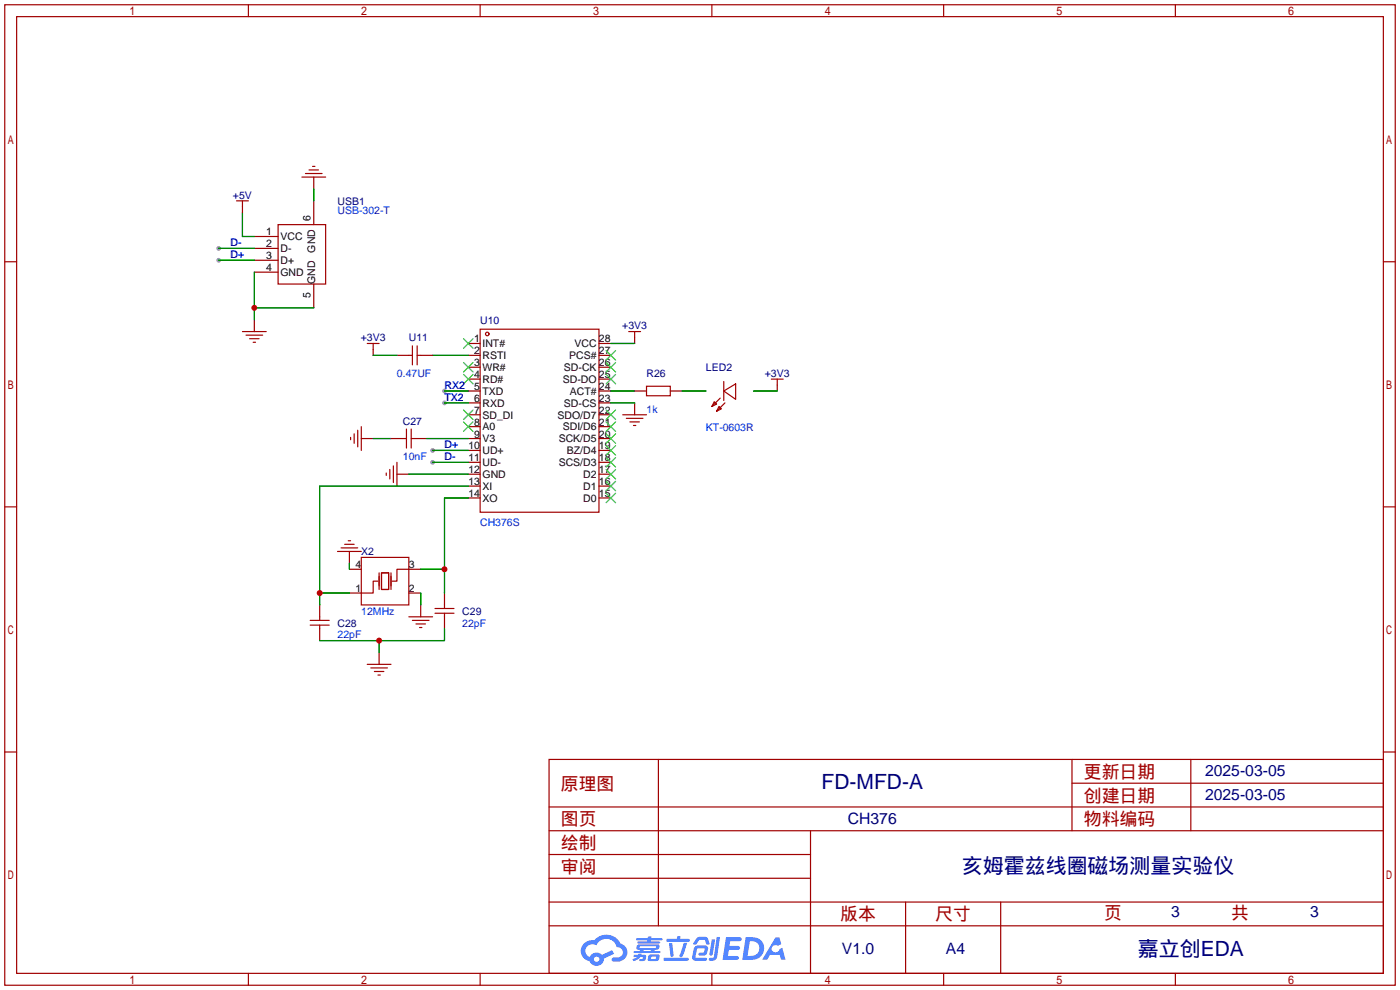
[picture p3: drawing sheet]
<svg xmlns="http://www.w3.org/2000/svg" width="299mm" height="212mm" viewBox="0 0 299 212" stroke-linecap="round" stroke-linejoin="round" font-family="sans-serif">
<g fill="#999">
<circle cx="46.7" cy="53.1" r=".51"/>
<circle cx="46.7" cy="55.6" r=".51"/>
<circle cx="95" cy="83.6" r=".51"/>
<circle cx="95" cy="86.1" r=".51"/>
<circle cx="92.5" cy="96.3" r=".51"/>
<circle cx="92.5" cy="98.8" r=".51"/>
</g>
<g fill="none" stroke="#a10000" stroke-width=".25">
<path d="M1 1h297.2v209.6h-297.2zM3.6 3.6h292.1v204.4h-292.1zM53.1 1v2.6M102.6 1v2.6M152.1 1v2.6M201.7 1v2.6M251.2 1v2.6M1 55.9h2.6M295.7 55.9h2.5M1 108.3h2.6M295.7 108.3h2.5M1 160.7h2.6"/>
<path d="M117.3 162.3h178.4v45.7h-178.4zM117.3 177.5h178.4M117.3 172.5h178.4M140.7 162.3v35.6M173.2 177.5v30.5M229.1 162.3v15.2M229.1 167.4h66.6M254.5 162.3v15.2M295.7 160.7h2.5M117.3 182.6h55.9M117.3 197.9h178.4M117.3 192.8h178.4"/>
<path d="M117.3 187.7h55.9M193.5 192.8v15.2M213.9 192.8v15.2M53.1 208v2.6M102.6 208v2.6M152.1 208v2.6M201.7 208v2.6M251.2 208v2.6"/>
</g>
<g fill="#5487ff">
<path d="M155.2 200.3h2.6a.48 .48 0 0 1 .7 .4 .48 .48 0 0 1-.6 .4h-1.8l-.2 1.1h1.9a.43 .43 0 0 1 .4 .4 .43 .43 0 0 1-.5 .4h-1.9l-.2 1.3h1.7a.45 .45 0 0 1 .5 .2 .45 .45 0 0 1-.1 .6h-3.3z"/>
<path d="M165.7 200.3h.9l.4 1.5-.8 .3a.84 .84 0 0 0-1.2 .3 .84 .84 0 0 0 .4 1.1 .84 .84 0 0 0 1.1-.4l.1-.2 .6-.3 .7 2.5h-1l-.2-1h-2.1l-.6 1h-1.1z"/>
<path d="M152.1 200.8h.7l-.5 3.1a.36 .36 0 0 1-.3 .3 .36 .36 0 0 1-.4-.3z"/>
<path d="M153.2 200.2h.7l-.6 4.3a1.13 1.13 0 0 1-1.8 .6l.2-.4h.7l.2-.2z"/>
<path d="M148.9 200.6l.6-.4h1a.77 .77 0 0 1 .9 .5l.3 1-.2 .2h-.5l-.3-.9-.2-.2-1 .1-.7 1-.6-.1-.1-.2z"/>
<path d="M148.4 202.4l.6-.3h1.7a.81 .81 0 0 1 .7 .5 .81 .81 0 0 1-.2 .8 .81 .81 0 0 1-.9 .8h-.7a.32 .32 0 0 1-.3-.3 .32 .32 0 0 1 .4-.3h.7l.2-.9-1.6 .1-.4 1.8 2.2 .1a.32 .32 0 0 1 .3 .4 .32 .32 0 0 1-.4 .2h-2.2l-.5-.3-.1-.5z"/>
<path d="M141.9 204.7h5a.33 .33 0 0 1 .3 .3 .33 .33 0 0 1-.3 .3h-4.9l-.2-.1z"/>
<path d="M146.1 201.5h.8l-.7 2a.98 .98 0 0 1-.7 1.1l-.3-.3z"/>
<path d="M143 201.6h.7l.3 2.5a.34 .34 0 0 1-.3 .4 .34 .34 0 0 1-.4-.3z"/>
<path d="M142.5 200.7h2.1l.3-.6h.6l-.1 .6h1.7a.32 .32 0 0 1 .4 .3 .32 .32 0 0 1-.4 .3h-4.5l-.2-.2z"/>
<path d="M135.5 204.1h.9l.1-.3h.6v.3h.8a.82 .82 0 0 1-.5 1.3h-.8v-.4l.7-.1 .1-.3a.68 .68 0 0 0-1 .4l-1.1 .4-.1-.4 .9-.5h-.7z"/>
<path d="M136 200.5h2.4l.1-.3h.7v.3h2.2l.2 .3-.2 .2h-2.3v.2h1.8l.2 .3-.2 .1h-4.5l-.1-.4h2l.1-.2h-2.3l-.1-.2z"/>
<path d="M159.4 200.3l-.8 4.9h1.7a2.5 2.5 0 0 0 3-2.5 2.5 2.5 0 0 0-3.1-2.4zM160.3 201.1a1.61 1.61 0 0 1 2 1.5 1.61 1.61 0 0 1-1.8 1.7h-.7z"/>
<path d="M136.2 202a.55 .55 0 0 0-.2 .8 .55 .55 0 0 0 .7 .2l.1 .3h-1.3v.3l5.4 .1 .3-.2-.2-.2h-1.2l.2-.3a.7 .7 0 0 0 .8-.3 .7 .7 0 0 0 0-.8l-4.2-.1zM136.8 202.3l3.3-.1 .1 .1-.2 .3h-3.2zM137.5 203h1.7l-.2 .3h-1.4z"/>
<path d="M138.6 204.2a1.05 1.05 0 0 0 0 1.2 2.91 2.91 0 0 0 2.2-.2 .98 .98 0 0 0 0-1.2h-1.6zM139.2 204.5l.9-.1 .1 .4-.2 .2-.8-.1z"/>
<path d="M124.9 201.6a2.23 2.23 0 0 0-.7 2.3 2.23 2.23 0 0 0 1.8 1.6 1.58 1.58 0 0 0 1.8 .9 1.58 1.58 0 0 0 1.3-1.5l2.2-1.1-.5-.7-2.1 1a1.65 1.65 0 0 0-2.7 .4 1.45 1.45 0 0 1-.8-1.9 1.45 1.45 0 0 1 2-.7l.3 .1a2.3 2.3 0 0 1 2.3-1.3 2.3 2.3 0 0 1 2 1.7 1.12 1.12 0 0 1 1.3 1 1.12 1.12 0 0 1-1.1 1.2h-.7a.45 .45 0 0 0-.6 .4 .45 .45 0 0 0 .5 .5 2.21 2.21 0 0 0 2.2-.5 2.21 2.21 0 0 0 .5-2.3 2.13 2.13 0 0 0-1.3-1.1 3.3 3.3 0 0 0-5.6-.7l-1.1 .1zM127 205a.57 .57 0 0 1 1.1 0 .57 .57 0 0 1-1.1 0z"/>
</g>
<g fill="none" stroke="#a10000" stroke-width=".25">
<path d="M64.5 37.8h5.1M65.3 37.1h3.5M66 36.3h2.1M66.8 35.6h.5M50.5 42.9h2.6M51.8 42.9v1.3M59.4 48h10.2v12.7h-10.2zM51.8 70.9h5.1M52.6 71.6h3.5M53.3 72.4h2.1M54.1 73.2h.5M78.5 73.4h2.5"/>
<path d="M79.8 73.4v1.3M87.4 75.9h.7M88.1 73.9v4.1M89.2 75.9h.7M89.2 73.9v4.1M102.6 70.4h25.4v39.1h-25.4zM134.4 70.9h2.5M135.6 70.9v1.2M74.9 93.5v.5M75.7 92.7v2M76.5 91.9v3.6M77.2 91.2v5.1"/>
<path d="M84.1 99.6v3.5M84.8 98.8v5.1M86.1 93.7h.8M86.9 91.7v4.1M87.9 91.7v4.1M87.9 93.7h.7M133.1 88.6h5.1M133.9 89.4h3.5M134.6 90.2h2.1M135.4 90.9h.5M138.2 82.5h5.1v2.1h-5.1zM152.7 85.9l.5 .5-1.1 .5z"/>
<path d="M153.7 86.9l.5 .5-1 .5zM153.9 85.1l-1.8 1.8M154.7 83.6l2.5-1.6v3.3zM154.7 81.5v4.1M154.9 86.1l-1.7 1.8M164.8 81h2.6M166.1 81v1.3M72.1 117.9h5.1M72.9 117.1h3.6M73.7 116.3h2M74.4 115.6h.5M77.2 119.1h10.2v10.2h-10.2z"/>
<path d="M82.5 101.1v.5M83.3 100.3v2.1M66.3 133.6h4.1M66.3 132.6h4.1M68.3 131.8v.8M68.3 133.6v.8M80.8 124.2h-1v2.5h-2.6M81 122.4v3.6M81.5 122.4h1.6v3.6h-1.6zM83.6 122.4v3.6M87.4 121.7h-2.6v2.5h-1M87.4 131.8h5.1"/>
<path d="M88.1 132.6h3.6M88.9 133.4h2M89.7 134.1h.5M93 131.1h4M93 130h4M95 129.3v.7M95 131.1v.7M78.5 142h5.1M79.2 142.7h3.6M80 143.5h2M80.8 144.3h.5"/>
<circle cx="104.1" cy="71.4" r=".38"/>
</g>
<g fill="none" stroke="#870000" stroke-width=".25">
<path d="M67.1 37.8v2.6M51.8 44.2v1.3M54.4 50.5h5M54.4 53.1h5M54.4 55.6h5M54.4 58.2h5M67.1 42.9v5.1M54.4 68.3v2.6M67.1 60.7v5.1M79.8 74.7v1.2M84.8 75.9h2.6M89.9 75.9h2.6"/>
<path d="M100.1 73.4h2.5M100.1 75.9h2.5M100.1 78.5h2.5M128 73.4h2.6M128 75.9h2.6M128 78.5h2.6M135.6 72.1v1.3M77.2 93.7h2.6M83.6 93.7h2.5M88.6 93.7h2.6M100.1 81h2.5M100.1 83.6h2.5"/>
<path d="M100.1 86.1h2.5M100.1 88.6h2.5M100.1 91.2h2.5M100.1 93.7h2.5M100.1 96.3h2.5M100.1 98.8h2.5M128 81h2.6M128 83.6h2.6M128 86.1h2.6M128 88.6h2.6M128 91.2h2.6M128 93.7h2.6"/>
<path d="M128 96.3h2.6M128 98.8h2.6M135.6 83.6h2.6M135.6 86.1v2.5M143.3 83.6h2.5M166.1 82.3v1.3M74.7 117.9v2.5M84.8 101.3h2.6M100.1 101.3h2.5M100.1 103.9h2.5M100.1 106.4h2.5M128 101.3h2.6"/>
<path d="M128 103.9h2.6M128 106.4h2.6M68.3 129.3v2.5M68.3 134.4v2.5M74.7 121.7h2.5M74.7 126.7h2.5M81 139.4v2.6M87.4 121.7h2.5M87.4 126.7h2.5M89.9 129.3v2.5M95 126.7v2.6M95 131.8v2.6"/>
</g>
<g fill="none" stroke="#3c3" stroke-width=".25">
<path d="M99.1 72.4l2 2M99.1 77.5l2 2M101.1 72.4l-2 2M101.1 77.5l-2 2M129.5 77.5l2.1 2M129.5 74.9l2.1 2.1M131.6 77.5l-2.1 2M131.6 74.9l-2.1 2.1M99.1 80l2 2M99.1 87.6l2 2.1M99.1 90.2l2 2M101.1 80l-2 2"/>
<path d="M101.1 87.6l-2 2.1M101.1 90.2l-2 2M129.5 97.8l2.1 2M129.5 95.2l2.1 2.1M129.5 92.7l2.1 2M129.5 90.2l2.1 2M129.5 87.6l2.1 2.1M129.5 80l2.1 2M131.6 97.8l-2.1 2M131.6 95.2l-2.1 2.1M131.6 92.7l-2.1 2M131.6 90.2l-2.1 2"/>
<path d="M131.6 87.6l-2.1 2.1M131.6 80l-2.1 2M129.5 105.4l2.1 2M129.5 102.9l2.1 2M129.5 100.3l2.1 2.1M131.6 105.4l-2.1 2M131.6 102.9l-2.1 2M131.6 100.3l-2.1 2.1"/>
</g>
<g fill="none" stroke="#008700" stroke-width=".25">
<path d="M46.7 53.1h7.7M46.7 55.6h7.7M51.8 45.5v5h2.6M54.4 58.2v10.1M67.1 40.4v2.5M54.4 65.8h12.7M79.8 75.9h5M92.5 75.9h7.6M130.6 73.4h5M79.8 93.7h3.8M91.2 93.7h8.9M92.5 96.3h7.6"/>
<path d="M92.5 98.8h7.6M95 83.6h5.1M95 86.1h5.1M130.6 83.6h5M130.6 86.1h5M145.8 83.6h5.1M161 83.6h5.1M87.4 101.3h12.7M100.1 103.9h-31.8v25.4M100.1 106.4h-5.1v20.3M68.3 126.7h6.4M74.7 120.4v1.3"/>
<path d="M81 136.9v2.5M89.9 126.7v2.6M89.9 121.7h5.1M95 134.4v2.5h-26.7"/>
</g>
<g fill="#c00">
<circle cx="54.4" cy="65.8" r=".63"/>
<circle cx="68.3" cy="126.7" r=".63"/>
<circle cx="95" cy="121.7" r=".63"/>
<circle cx="81" cy="136.9" r=".63"/>
</g>
<g font-size="4.5" fill="#000080">
<text x="175.6" y="168.7">FD-MFD-A</text>
<text x="205.6" y="186.5">亥姆霍兹线圈磁场测量实验仪</text>
<text x="243.2" y="204.3">嘉立创EDA</text>
</g>
<g font-size="3.8" fill="#a00000">
<text x="231.6" y="166.2">更新日期</text>
<text x="119.9" y="168.8">原理图</text>
<text x="231.6" y="171.3">创建日期</text>
<text x="119.9" y="176.4">图页</text>
<text x="231.6" y="176.4">物料编码</text>
<text x="119.9" y="181.5">绘制</text>
<text x="119.9" y="186.6">审阅</text>
<text x="179.6" y="196.7">版本</text>
<text x="199.9" y="196.7">尺寸</text>
<text x="236" y="196.5">页</text>
<text x="263.1" y="196.5">共</text>
</g>
<g font-size="3.4" fill="#000080">
<text x="257.6" y="165.9">2025-03-05</text>
<text x="257.6" y="170.9">2025-03-05</text>
<text x="181.2" y="176">CH376</text>
<text x="250.3" y="196.1">3</text>
<text x="280" y="196.1">3</text>
<text x="179.9" y="204">V1.0</text>
<text x="202.2" y="204">A4</text>
</g>
<g font-size="2.2" fill="#000080">
<text x="49.8" y="42.5">+5V</text>
<text x="72.1" y="43.7">USB1</text>
<text x="102.6" y="69.1">U10</text>
<text x="133" y="70.4">+3V3</text>
<text x="77.1" y="73">+3V3</text>
<text x="87.4" y="73">U11</text>
<text x="138.2" y="80.6">R26</text>
<text x="150.9" y="79.3">LED2</text>
<text x="163.5" y="80.6">+3V3</text>
<text x="86.1" y="90.7">C27</text>
<text x="77.2" y="118.7">X2</text>
<text x="98.8" y="131.4">C29</text>
<text x="72.1" y="133.9">C28</text>
</g>
<g font-size="2.2">
<text x="66.4" y="47.2" transform="rotate(-90 66.4 47.2)">6</text>
<text x="56.9" y="50.3">1</text>
<text x="56.9" y="52.9">2</text>
<text x="59.9" y="51.3">VCC</text>
<text x="59.9" y="53.9">D-</text>
<text x="67.4" y="54" transform="rotate(-90 67.4 54)">GND</text>
<text x="56.9" y="55.4">3</text>
<text x="56.9" y="58">4</text>
<text x="59.9" y="56.4">D+</text>
<text x="59.9" y="59">GND</text>
<text x="66.4" y="63.7" transform="rotate(-90 66.4 63.7)">5</text>
<text x="67.4" y="60.7" transform="rotate(-90 67.4 60.7)">GND</text>
<text x="101.4" y="73.2">1</text>
<text x="101.4" y="75.7">2</text>
<text x="103.1" y="74.2">INT#</text>
<text x="103.1" y="76.7">RSTI</text>
<text x="121.7" y="76.7">PCS#</text>
<text x="122.8" y="74.2">VCC</text>
<text x="128" y="75.7">27</text>
<text x="128" y="73.2">28</text>
<text x="101.4" y="78.3">3</text>
<text x="101.4" y="80.8">4</text>
<text x="101.4" y="83.4">5</text>
<text x="103.1" y="79.3">WR#</text>
<text x="103.1" y="81.8">RD#</text>
<text x="120.3" y="81.8">SD-DO</text>
<text x="120.5" y="79.3">SD-CK</text>
<text x="128" y="83.4">24</text>
<text x="128" y="80.8">25</text>
<text x="128" y="78.3">26</text>
<text x="101.4" y="85.9">6</text>
<text x="101.4" y="88.4">7</text>
<text x="103.1" y="84.4">TXD</text>
<text x="103.1" y="86.9">RXD</text>
<text x="103.1" y="89.4">SD_DI</text>
<text x="119.2" y="89.4">SDO/D7</text>
<text x="120.5" y="86.9">SD-CS</text>
<text x="121.8" y="84.4">ACT#</text>
<text x="128" y="88.4">22</text>
<text x="128" y="85.9">23</text>
<text x="101.4" y="91">8</text>
<text x="101.4" y="93.5">9</text>
<text x="103.1" y="92">A0</text>
<text x="103.1" y="94.5">V3</text>
<text x="119.4" y="94.5">SCK/D5</text>
<text x="120.3" y="92">SDI/D6</text>
<text x="128" y="93.5">20</text>
<text x="128" y="91">21</text>
<text x="100.1" y="96.1">10</text>
<text x="100.1" y="98.6">11</text>
<text x="100.1" y="101.1">12</text>
<text x="103.1" y="97.1">UD+</text>
<text x="103.1" y="99.6">UD-</text>
<text x="119.4" y="99.6">SCS/D3</text>
<text x="121.2" y="97.1">BZ/D4</text>
<text x="128" y="101.1">17</text>
<text x="128" y="98.6">18</text>
<text x="128" y="96.1">19</text>
<text x="100.1" y="103.7">13</text>
<text x="100.1" y="106.2">14</text>
<text x="103.1" y="102.1">GND</text>
<text x="103.1" y="104.7">XI</text>
<text x="103.1" y="107.2">XO</text>
<text x="124.6" y="107.2">D0</text>
<text x="124.6" y="104.7">D1</text>
<text x="124.6" y="102.1">D2</text>
<text x="128" y="106.2">15</text>
<text x="128" y="103.7">16</text>
<text x="76" y="121.5">4</text>
<text x="87.4" y="121.5">3</text>
<text x="76" y="126.5">1</text>
<text x="87.4" y="126.5">2</text>
</g>
<g font-size="2.2" fill="#00f">
<text x="72.1" y="45.8">USB-302-T</text>
<text x="49.3" y="52.6">D-</text>
<text x="49.3" y="55.2">D+</text>
<text x="84.8" y="80.6">0.47UF</text>
<text x="95" y="83.1">RX2</text>
<text x="95" y="85.7">TX2</text>
<text x="138.2" y="88.2">1k</text>
<text x="95" y="95.8">D+</text>
<text x="150.9" y="92">KT-0603R</text>
<text x="86.1" y="98.4">10nF</text>
<text x="95" y="98.4">D-</text>
<text x="102.6" y="112.3">CH376S</text>
<text x="77.2" y="131.4">12MHz</text>
<text x="72.1" y="136.5">22pF</text>
<text x="98.8" y="133.9">22pF</text>
</g>
</svg>
